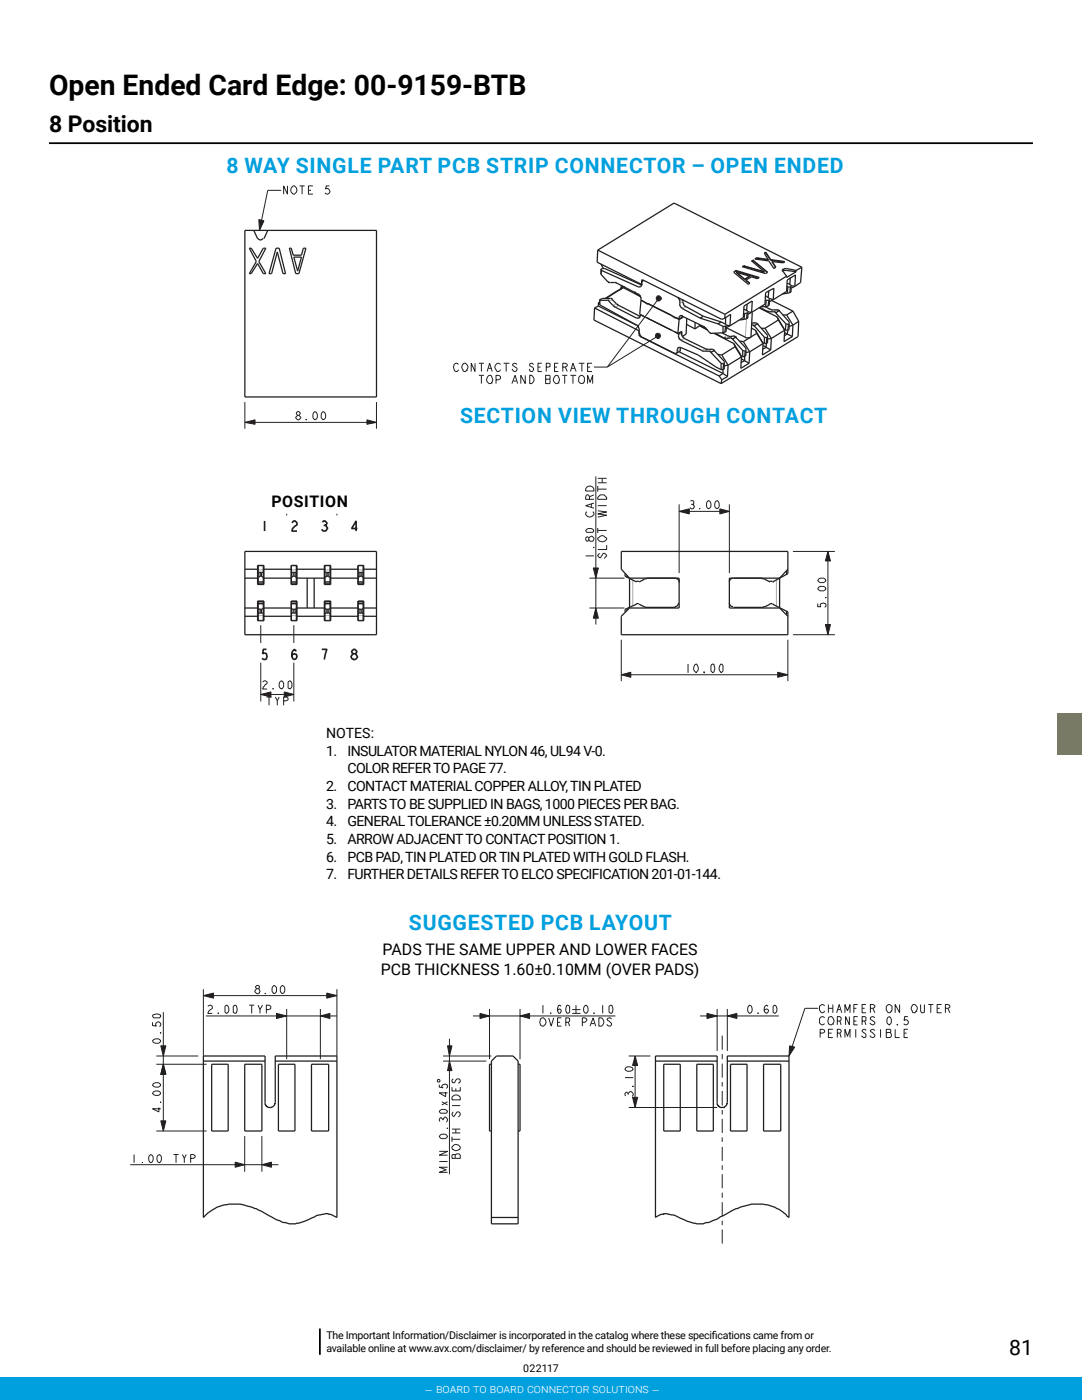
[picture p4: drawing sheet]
<svg xmlns="http://www.w3.org/2000/svg" width="216mm" height="279mm" viewBox="0 0 216 279" stroke-linecap="round" stroke-linejoin="round" font-family="sans-serif">
<path d="M9.8 28.6h196.3" fill="none" stroke="#000" stroke-width=".35"/>
<path d="M211 142.3h4.9v8.3h-4.9z" fill="#787a60"/>
<path d="M137.3 132.5v1.8M138.7 132.6l.2-.1a1.18 1.18 0 0 1 0 1.8 1.04 1.04 0 0 1-.2-1.7zM140.5 134l.1 .3h-.1zM142 132.6l.2-.1 .3 .1 .1 .5-.1 .9-.3 .3-.3-.4v-1zM143.8 132.6l.1-.1 .2 .1 .2 .3v1l-.4 .4a1.17 1.17 0 0 1-.1-1.7z" fill="none" stroke="#231f20" stroke-width=".2"/>
<path d="M155.2 134.2l2 .5-2 .5z" fill="#231f20"/>
<path d="M155.2 134.2l2 .5-2 .5z" fill="none" stroke="#231f20" stroke-width=".2"/>
<path d="M124 134.7l1.9-.5v1z" fill="#231f20"/>
<g fill="none" stroke="#231f20" stroke-width=".2">
<path d="M59.4 82.9l-.3-.4 .3-.4h.2l.3 .3-.3 .5M61 83.7l.2 .1zM62.7 82.3l.1-.2 .3 .2a.9 .9 0 0 1-.3 1.5 .98 .98 0 0 1-.1-1.5zM64.3 82.3l.2-.2 .2 .2a.9 .9 0 0 1-.2 1.5 .98 .98 0 0 1-.2-1.5zM124 134.7l1.9-.5v1z"/>
<circle cx="59.5" cy="83.4" r=".44"/>
</g>
<path d="M48.9 84.3l2-.5v.9z" fill="#231f20"/>
<path d="M48.9 84.3l2-.5v.9z" fill="none" stroke="#231f20" stroke-width=".2"/>
<path d="M73.2 83.8l1.9 .5-1.9 .4z" fill="#231f20"/>
<path d="M73.2 83.8l1.9 .5-1.9 .4zM52.4 136.1a.51 .51 0 0 1 .9 0v.3l-.4 .2-.5 .9h.9M53.2 139.1h1M53.7 139.1v1.7M54.4 137.4l.2 .1zM54.9 139.1l.4 .8v.9M55.7 139.1l-.4 .8M55.8 136.1l.4-.2 .4 .5v.6l-.4 .5-.5-.5zM56.6 139.9l.8-.2 .1-.3-.4-.3h-.5v1.7M57.5 136.1l.4-.2 .3 .5v.6l-.3 .5-.4-.2z" fill="none" stroke="#231f20" stroke-width=".2"/>
<path d="M52 138.6l2.1-.5v1z" fill="#231f20"/>
<path d="M52 138.6l2.1-.5v1z" fill="none" stroke="#231f20" stroke-width=".2"/>
<path d="M56.7 138.1l1.9 .5-1.9 .5z" fill="#231f20"/>
<path d="M141.3 99.9l.3 .1a.9 .9 0 0 1-.3 1.6 1 1 0 0 1 0-1.7zM137.8 100l.1-.1 .5 .1v.5l-.2 .2 .2 .1 .2 .4a.49 .49 0 0 1-.7 .4l-.2-.3M137.9 100.7h.3M139.6 101.4l.1 .2zM142.7 100.2l.4-.3a1 1 0 0 1 0 1.7l-.2-.2a.96 .96 0 0 1-.2-1.2zM56.7 138.1l1.9 .5-1.9 .5z" fill="none" stroke="#231f20" stroke-width=".2"/>
<path d="M135.5 102.1l2-.5v1z" fill="#231f20"/>
<path d="M135.5 102.1l2-.5v1z" fill="none" stroke="#231f20" stroke-width=".2"/>
<path d="M143.6 101.6l1.9 .5-1.9 .5z" fill="#231f20"/>
<g fill="none" stroke="#231f20" stroke-width=".2">
<path d="M117.1 97.3a.84 .84 0 0 1 1-.2 .84 .84 0 0 1 .4 .9h-1.6zM117.6 99.6l-.1-.7-.4-.1-.2 .3v.5h1.6M118.5 98.8l-.9 .3M119.3 97v1.1M119.3 97.6h1.7M119.3 96.3h1.7M119.3 95.5h1.7M119.5 99l.3-.2h.7l.5 .5v.3h-1.7v-.3zM120.2 95.5v.8M116.9 110.9h1.6M117 105.7l.4-.2h.6l.5 .4-.2 .3h-1.2l-.2-.3zM117.1 102.2l-.2 .2a.9 .9 0 0 0 .7 .8l.5-.1 .4-.4v-.3l-.2-.2"/>
<path d="M117.5 107.4l-.3-.3-.3 .3 .2 .6 .4-.4M118 100.5v.7M118.5 100.4l-1.6 .5 1.6 .5M118.5 109.2l-.1 .1zM119.3 107.4a1.1 1.1 0 0 1 1.2-.4l.5 .4a.9 .9 0 0 1-.8 .7 .9 .9 0 0 1-.9-.7zM119.3 101.9l1.7 .3-1.7 .4 1.7 .2-1.7 .4M119.3 105.4v1M119.3 105.9h1.7M119.3 100.9h1.7M119.7 110.4l-.4 .4 .4 .5 .2-.1 .5-.8h.3l.3 .4-.5 .6M121 108.8v.9h-1.7M143.6 101.6l1.9 .5-1.9 .5z"/>
<circle cx="118" cy="107.6" r=".52"/>
</g>
<path d="M118.9 121.3l.5 2.1h-1z" fill="#231f20"/>
<path d="M118.9 121.3l.5 2.1h-1z" fill="none" stroke="#231f20" stroke-width=".2"/>
<path d="M118.4 113.3h1l-.5 2.1z" fill="#231f20"/>
<path d="M118.4 113.3h1l-.5 2.1zM163.3 115.6l.4-.2h.6l.5 .5-.5 .4h-.6l-.5-.4zM163.4 117.2l.9-.2 .5 .5-.5 .4h-.6l-.5-.4zM164.7 119.3l.1-.1zM163.2 120.5v.6h.6l-.1-.4a.74 .74 0 0 1 1-.2l.1 .5-.2 .2" fill="none" stroke="#231f20" stroke-width=".2"/>
<path d="M164.7 124.6h1l-.5 2.1z" fill="#231f20"/>
<path d="M164.7 124.6h1l-.5 2.1z" fill="none" stroke="#231f20" stroke-width=".2"/>
<path d="M165.2 110.1l.5 1.9h-1z" fill="#231f20"/>
<path d="M165.2 110.1l.5 1.9h-1z" fill="none" stroke="#231f20" stroke-width=".2"/>
<g fill="none" stroke="#231f20" stroke-width=".33">
<path d="M52.8 104v2M58.2 104.3l.4-.3h.3l.4 .3v.4a1.97 1.97 0 0 0-1.1 1.3h1.1M64.3 104.2l.3-.2h.2l.4 .3-.1 .4-.3 .1a.55 .55 0 0 1 .3 .9 .55 .55 0 0 1-.9-.1M64.6 104.8h.2M71.3 105.5h-1.1l.9-1.5v2M53.2 129.6h-.7l-.1 .9 .5-.1a.72 .72 0 0 1 0 1.2l-.6-.2M59.1 130l-.3-.4a1.23 1.23 0 0 0 0 2l.3-.2 .2-.4-.2-.4-.3-.1-.4 .1-.2 .4M64.2 129.6h1l-.5 2M70.6 130.5l-.4-.4 .4-.5h.2l.4 .4-.1 .4-.3 .1"/>
<circle cx="70.7" cy="131.1" r=".55"/>
</g>
<path d="M51.7 43.8l1 .3-.9 1.9z" fill="#231f20"/>
<g fill="none" stroke="#231f20" stroke-width=".2">
<path d="M56.1 38h-2.7l-1.6 8M57.4 37.1v1.6l-.8-1.6v1.6M58.1 37.5l.4-.4h.3a.92 .92 0 0 1 .5 .8 .92 .92 0 0 1-.5 .8h-.3l-.4-.3-.1-.4zM59.8 37.1h1M60.3 37.1v1.6M61.5 38h.6M62.4 37.1h-.9v1.6h.9M65.7 37.1h-.6l-.1 .6a.56 .56 0 0 1 .8 .2 .56 .56 0 0 1-.2 .7 .56 .56 0 0 1-.8-.1M51.7 43.8l1 .3-.9 1.9zM131.5 59.6l-10.3 13.7M91.5 72.8l-.3-.3a.49 .49 0 0 0-.6 .4l-.1 .4 .2 .7 .5 .1 .3-.3M92.4 72.6a.7 .7 0 0 1 .8 .3 .7 .7 0 0 1-.1 .9l-.2 .3-.5-.1-.3-.7z"/>
<path d="M93.1 73.9h.1M94.8 72.5v1.6l-.8-1.6v1.6M95.5 72.5h1.1M95.5 74.9h1.1M96.1 72.5v1.6M96.1 74.9v1.7M97.2 74.1l.5-1.6 .5 1.6M97.3 75.2l.3-.3h.2a.86 .86 0 0 1 .5 .9 .86 .86 0 0 1-.7 .8l-.4-.4-.1-.4zM97.5 73.5h.6M98.1 76.4h.1M99 75.8l.7-.1 .2-.5-.4-.3h-.5v1.7M99.9 72.8l-.7-.3-.4 .4a1.1 1.1 0 0 0 .4 1.2l.5-.1 .2-.2"/>
<path d="M100.5 72.5h1.1M101 72.5v1.6M102.1 76.6l.7-1.7 .5 1.7M102.4 76h.6M103.2 72.8l-.4-.3-.5 .3 .1 .2 .8 .5-.2 .5-.3 .1-.6-.5M104.8 74.9v1.7l-.9-1.7v1.7M105.7 74.9a.83 .83 0 0 1 .9 .8 .83 .83 0 0 1-.9 .9zM105.8 74.9h.1M106.5 72.8l-.3-.3-.5 .1v.4l.6 .4a.49 .49 0 0 1-.1 .7l-.5-.1-.1-.4M107.3 73.3h.6M108.1 72.5h-.8v1.6h.8M108.9 74.9h.7l.2 .1-.2 .7 .2 .1v.6l-.2 .2h-.7z"/>
<path d="M108.9 75.8h.1M108.9 75.7h.7M109 73.3l.8-.2v-.5l-.8-.1v1.6M110.6 75.2l.3-.3h.3a.86 .86 0 0 1 .5 .9 .86 .86 0 0 1-.8 .8l-.1-.2a.81 .81 0 0 1-.2-1.2zM110.6 73.3h.6M111.4 76.4h.1M111.4 72.5h-.8v1.6h.8M112.2 74.9h1M112.3 73.3l.8-.2 .1-.3-.4-.3h-.5v1.6M112.7 74.9v1.7M112.8 73.3l.4 .8M113.8 74.9h1.2"/>
<path d="M113.8 74.1l.5-1.6 .7 1.6M114.1 73.5h.6M114.3 74.9v1.7M115.5 72.5h1.1M115.6 75.2a.55 .55 0 0 1 .6-.3 .55 .55 0 0 1 .4 .5v.8l-.1 .1a.57 .57 0 0 1-.6 .3 .57 .57 0 0 1-.4-.4zM116.1 72.5v1.6M116.4 76.4h.1M117.2 76.6v-1.7l.6 1.4 .5-1.4v1.7M117.2 73.3h.6M118.1 72.5h-.9v1.6h.9M118.5 73.3h2.7M131.3 67l-10.1 6.3"/>
<path d="M48.9 84.3h26.2M48.9 80.2v5.4M75.1 80.2v5.4M118.9 95.1v29.5M117.6 115.4h7M135.5 102.1h10M135.5 100.7v13.7M145.5 100.7v13.7M158.2 110.1h8.4M165.2 110.1v16.6M52 138.6h6.6M52 124.8v3.5"/>
<path d="M52 132.3v7.7M58.6 124.8v3.5M58.6 132.3v7.7M117.6 121.3h7M124 134.7h33.2M124 127.7v8.2M157.2 127.7v8.2M158.2 126.7h8.4"/>
</g>
<g fill="none" stroke="#a8aaad" stroke-width=".2">
<path d="M121.8 59.6l-.6 .3M122.2 59.8l-.6 .4M126.6 58.3h.1M127.3 58.7l-.2 .1M128 56.9l-.6 .4M128.3 55.9l-.3 .1M136.3 59.8l-.7 .4M157 53.6v.4M123 60.6l-.7 .4M123.5 61l-.7 .3M127.6 66.7l-.1 .1M127.6 63.1l-.6 .4"/>
<path d="M127.9 67l-.1 .2M135.8 69.3l-.7 .4M135.8 69.7l-.7 .4M136 66.5l-.6 .4M136.1 63.1l-.6 .4M136.3 60.2l-.7 .4M136.5 67.5l-.6 .4M136.9 61.2l-.8 .4M140.3 65.1l-.1 .2M140.7 69.6l-.6 .4M141.3 69.7l-.6 .4M142.1 69.7l-.6 .4"/>
<path d="M142.5 70l-.6 .3M145 66.9l-.6 .5M145.7 67.2l-.7 .3M146.4 67l-.6 .4M146.8 67.3l-.6 .4M149 63.6l-.3 3.7M150.7 64.4l-.6 .5M151.1 64.6l-.6 .4M153.7 61.7l-.7 .4M154.3 61.8l-.6 .4M155.1 61.8l-.7 .4M155.4 62l-.6 .5"/>
<path d="M51.5 116.3h1M51.5 116.1h1M51.5 113.7h1M51.5 113h1M58.1 116.3h1M58.1 116.1h1M58.1 113.7h1M58.1 113h1M64.8 116.3h1.1M64.8 116.1h1.1M64.8 113.7h1.1M64.8 113h1.1"/>
<path d="M71.4 116.3h1.1M71.4 116.1h1.1M71.4 113.7h1.1M71.4 113h1.1M126.3 115.8v5M154.9 115.8v5.2M51.5 123.8h1M51.5 122.9h1M51.5 120.6h1M51.5 120.3h1M58.1 123.8h1M58.1 122.9h1"/>
<path d="M58.1 120.6h1M58.1 120.3h1M64.8 123.8h1.1M64.8 122.9h1.1M64.8 120.6h1.1M64.8 120.3h1.1M71.4 123.8h1.1M71.4 122.9h1.1M71.4 120.6h1.1M71.4 120.3h1.1"/>
</g>
<g fill="none" stroke="#231f20" stroke-width=".25">
<path d="M48.9 46h26.2v33.2h-26.2zM49.7 49.5h.4l1.3 2.1 1.1-2.1h.5l-1.3 2.7 1.3 2.4h-.5l-1.1-2-1.3 2h-.4l1.4-2.4zM50.6 46l.8 1.6M51.4 47.5a.57 .57 0 0 0 .6 .4 .57 .57 0 0 0 .5-.4M53.4 46l-.7 1.6M55.1 49.5h.6l1.3 5.1h-.5l-1.2-4.3-1.1 4.3h-.5zM57.7 49.5l1.3 5.1h.6l1.4-5.1h-.5l-.3 1.4h-1.7l-.4-1.4h-.4M58.6 51.3h1.6l-.8 2.8zM119.3 49.9l15.2-9.4 25.5 12.8M119.3 49.9l-.2 2.4 8.9 4.5M119.3 49.9l25.3 12.8M119.7 59.9h1.5"/>
<path d="M119.9 52.7l.5 .9M119.9 53.7v1M119.9 53.7l.1 .3M119.9 53.7l.8-.1 7.3 3.3v-.9M119.9 54.7l1.4 1.6M120 54l-.1 .7M120 54l7.4 3.3M121.8 56.4h.8M121.8 59.6h-1.5l-.6 .2v1l7.3 4.1-7.6-3.8M122.2 59.8l.8 .8M123.1 56.5l4.2 2.2M123.7 57.8h.1"/>
<path d="M124 57.3h.7M124.2 57l-.2 .1v.6l-.3 .1M124.3 57.4l-3.4 2.2M124.3 57.4l-3.5 2.2M124.3 57.4l3.5 1.8M126.6 58.3h.1M127.1 58.8l.5 .2M127.9 59.9l1.3 .8 .1-.1 4.6 2.3 .9 .6 .1-.1 .6 .3M127.9 59.9h.1M127.9 59.9l-.3 2.8 7.7 3.8M127.9 59.7v.2M127.9 59.9l7.6 3.8"/>
<path d="M128 56.8h.1M128.3 55.9l15.7 7.8 .6-.2M128.4 55.9l-.1 .1M136.3 59.8v.4M146.4 54.4l2.9 2.4 .3-.3M146.8 54.1l4.6 1.4M146.8 54.1l-.4 .3M146.8 54v.1M146.8 54l4.7 1.4-.4 .2-1.1-.4-1.2 .7M146.8 54l-.4 .4M146.9 54.4l1.7 1.3M146.9 54.4h.1"/>
<path d="M146.9 54.4l2.7 .7M148.5 53.1h.1M148.5 53.1l-.3 .1M148.5 53.1l4 1.3v-.2M148.5 53.1l4 1.1M148.6 55.7h.1M148.8 55.9l.8 .6M149.6 55.1h.1M149.6 55.1l-1 .7M150.2 51.9h.1M150.2 51.9l-.2 .3M150.2 51.9l2.9 2.5-.3 .2-4.7-1.4 .4-.1"/>
<path d="M150.2 51.9l-.2 .2 2.5 2.1M151 51.6l2.3 .2M151 51.4l2.3 .4M151 51.6l-.3 .1M151 51.4v.2M151 51.4l-.4 .3 2.8 .4 1 1.5 .4-.3-.8-1.1M152.5 50.5l.8 1.3M152.6 59.8l.3 .1M152.8 59l.7 .6M152.8 50.4l-.3 .1M152.8 50.3v.1M152.8 50.3l-.3 .2"/>
<path d="M152.8 50.3l1 1.5M152.8 50.4l1 1.5M153.3 51.8h.1M153.4 59.9l-.1 1.2M153.4 58l-.1 1.4M153.4 59.9h-.5l-.1 1.3M153.5 59.8l-.1 .1M153.5 59.6l.8 .2M153.5 59.6v1.2l-.2 .3M153.8 51.8l2.8 .4-.3 .3-2.3-.3M153.8 51.9l2.8 .4M153.8 51.8v.1"/>
<path d="M153.9 59.9l4.3 2.2M154 52.2h.1M154.3 59.8l-.8 .4M154.3 59.8l.1-2.3-1.6 .9-.2 2.3-2.6 1.6M156.2 54.1l.8 1M157 57.1l.2 .2M157 55.1l-12.4 7.6M157 54l1.9 .2M157 53.6l1.9 .4M157.1 56.5l.7 .4v1.4l-.2 .1M157.2 57.3h.5M157.2 57.3l-.1 1.2"/>
<path d="M157.6 58.4l-1.5 .3M157.7 55.4l-.1 1.4M157.7 57.3l-.1 1.1M157.8 57.1l-.1 .2M157.8 57l.8 .1M158.6 57.1l-.8 .4M158.6 57.1l.1-2.2-1.6 1-.1 2.3-2.7 1.6M158.9 54.2l-1.9 1.2v-.3M158.9 54v.2M160 53.3l-1.1 .7M160 53.3l-.3 3.1-1.1 .7M118.6 61.5l8.9 4.5"/>
<path d="M118.6 61.5l-.1 2.4 25.4 12.7M119.4 61.1l-.8 .4M119.7 60.3l-.3 .1v.7M121.6 60.2l.7 .8M122.8 61.3l4.2 2.2M123.5 61l4.1 2.1h.2v-.2M127.5 65.9v.9M127.8 62.9l.4 .1M127.8 67.2l15.7 7.8M127.8 62.9h.1M128.2 67.3l6.3 3.2M128.2 63h.1"/>
<path d="M129 63.5h.2M129.2 63.5h.1M133.7 65.8l.2 .1M133.7 65.8h.1M134.6 66.3h.2M134.8 66.3l.6 .4M134.8 66.3h.1M135.1 69.7v.4M135.3 66.5l.7-.3v.6M135.4 66.7v.2M135.5 63.5v.2M135.5 63.7l-.2 2.8"/>
<path d="M135.5 70.2l8.8 4.3M135.6 60.2v.4M135.6 70.1l-.6 .4M135.8 69.7v-.4l3.5 1.5 3.6 2.5 1 .5M135.9 67.9l4.2 2.1M135.9 66.2l.1 .1-.6 .4M136.1 63.4l-.6 .3M136.1 63.4h.1M136.1 63.4v-.3l4.2 2M136.1 61.6l3.6 1.9M136.5 67.5l4.2 2.1M136.9 61.2l3.4 1.9"/>
<path d="M137 64.8l1.7 .8M137 63.5l-.1 3.2-.8 .5M138.7 64.4v1.2M139.6 65l1.6 .9M139.6 65l-.9 .6M139.6 64.8v.2M139.7 63.5l3.6 1.1M140.2 65.3l.8 .3 .6 .8M140.3 63.1l3.6 1.2M140.3 63.1l-.6 .4M140.7 70.1h.8M141.4 69.7h.7"/>
<path d="M141.9 70.3l2 2.2M141.9 70.3h.1M142.1 66.5h.1M142.5 66.5l3.9 2.1M142.5 70l2 2.1v1.5l-.2 .2M142.5 70h.1M142.5 70l-.6 .3M142.7 66.5l1.7 .9M143.3 70.7l.7 .1M143.3 64.6l1 .5M143.5 75l.5 .8M143.9 72.5l.5 .1"/>
<path d="M143.9 64.3l-.6 .3M143.9 72.5v1.3M143.9 73.8h.4M143.9 64.2l1 .6v1.4l-.3 .1M144 66.4l1 .5M144 75.8l-.1 .8M144 70.8l1.3 2.1M144.3 74.5l.9 .7M144.3 66.4l-2.2 .1M144.3 65.1h.5M144.3 65.1v1.3M144.3 73.8v.7"/>
<path d="M144.3 74.5l-.8 .5M144.4 72.6l-.1 1.2M144.5 72.5l-.1 .1M144.6 66.3l-.3 .1M144.6 62.7v.8M144.6 63.5l1.2-.8-.1 2.3M144.8 63.4v1.2M144.8 65.1l-.2 1.2M144.9 65l-.1 .1M144.9 64.9l.8 .1M145.2 75.2l-1.2 .6M145.3 72.9l-.1 2.3"/>
<path d="M145.3 72.9l-.8 .1M145.7 65l-.8 .4 3.8 1.9M145.8 67.4l-.8 .1M146.2 67.7h.1M146.2 67.7l2 2.3M146.4 67l-.7 .2M146.4 68.6l1.5 2.6M146.4 68.6l.3 .6M146.7 69.2l1.2 2M146.7 69.2l-2.7 1.6M146.8 67.3l2 2.2v1.5l-.2 .1M146.8 67.3h.1"/>
<path d="M146.8 67.3l-.6 .4M147.6 68.1l.7 .1M147.9 71.1l.3 .1M147.9 71.6l.7 .4M147.9 71.2l-.1 2.3 1.7-1M147.9 71.2l-2.6 1.7M148.2 70l.5 .1M148.2 70v1.2M148.3 68.2l1.3 2M148.3 62.5l.3 .1M148.5 63.7l-.9 .2M148.5 61.7l.7 .4v1.4l-.2 .1"/>
<path d="M148.6 62.6l-.1 1.1M148.6 71.1l-.4 .1M148.6 72l.9 .5M148.6 71.1v.9M148.6 72l-.8 .4M148.7 70.1l-.1 1M148.8 70l-.1 .1M149 63.6l-.5 .1M149.1 60.7l-.1 1.4M149.1 62.5l-.5 .1M149.1 62.5l-.1 1.1M149.2 62.3l-.1 .2"/>
<path d="M149.2 62.2l.8 .1M149.6 70.2l-.1 2.3M149.6 70.2l-.8 .1M150 64.9h.1M150 62.3l-.8 .4M150 62.3l.1-2.2-1.6 1-.2 2.3-2.6 1.6M150 65.5l.7 .4M150.1 62.3l-.2 4.9M150.5 65h.1M150.5 65l2 2.3M150.7 64.4l-.7 .1M150.7 65.9l1.6 2.7"/>
<path d="M150.7 65.9l.3 .6M151 66.5l1.3 2.1M151 66.5l-2.7 1.7M151.1 64.6l2 2.3v1.5l-.2 .2M151.1 64.6h.1M151.1 64.6l-.6 .4M151.5 61.5l3.6 1.7M151.6 61.3l1.4 .8M151.9 65.5h.7M151.9 61.2h.9M152.3 68.4l.2 .2M152.3 68.6l-.2 2.2 1.7-1"/>
<path d="M152.3 68.9l.6 .4M152.3 68.6l-2.7 1.6M152.5 68.6h.4M152.5 67.3l.5 .1M152.5 67.3v1.3M152.6 61.2l1.1 .5M152.6 65.5l1.3 2M152.9 69.3l.9 .5M152.9 68.6v.7M152.9 69.3l-.8 .4M153 67.4l-.1 1.2M153.1 67.3l-.1 .1"/>
<path d="M153.3 61.1l-.5 .1M153.7 62.2h.7M153.9 67.5l-.8 .2M153.9 67.5l-.1 2.3M154.3 61.8h.8M154.8 62.5l2 2.1M154.8 62.5h.1M155.1 63.2l1.5 2.7M155.1 63.2l.2 .7M155.3 63.9l1.3 2M155.3 63.9l-2.7 1.6M155.4 62l2.1 2.2v1.6l-.3 .1"/>
<path d="M155.4 62h.1M155.4 62l-.6 .5M156.2 62.9h.8M156.6 65.8l.1 .1M156.6 66.4l1.5 .8M156.6 65.9l-.2 2.3 1.7-1M156.6 65.9l-2.7 1.6M156.7 65.9h.5M156.8 64.6l.5 .2M156.8 64.6l-.1 1.3M157 62.9l1.2 2M157.2 65.9l-.1 .8-.7 .3"/>
<path d="M157.3 64.8l-.1 1.1M157.5 64.6l-.2 .2M158.2 64.9l-.7 .2M158.2 62.1l-1.2 .8M158.2 62.1l1.2 2M158.2 64.9l-.1 2.3M159.4 64.1l-1.2 .8M159.4 64.1l-.2 3.1-15.3 9.4M48.9 110.1h26.2v16.6h-26.2zM48.9 113.6h2.5M48.9 115.4h2.5M51.4 112.8h1.3v3.8h-1.3z"/>
<path d="M51.4 119.9h1.3v4h-1.3zM51.5 112.8v3.8M51.5 119.9v4M51.5 116.5h1M51.5 116.1h1M51.5 114.2h1M51.9 114.2v.8l-.4 .3M51.9 115h.3M52.2 114.2v.8M52.2 115l.3 .3M52.5 112.8v3.8M52.5 119.9v4"/>
<path d="M52.7 113.6h5.4M52.7 115.4h5.4M58.1 112.8h1.2v3.8h-1.2zM58.1 116.5h1M58.1 116.1h1M58.1 119.9h1.2v4h-1.2zM58.1 114.2h1M58.5 115l-.4 .3M58.5 114.2v.8M58.5 115h.4M58.9 114.2v.8M58.9 115l.2 .3"/>
<path d="M59.1 112.8v3.8M59.1 119.9v4M59.3 113.6h5.4M59.3 115.4h5.4M61.3 115.4v5.9M62.7 115.4v5.9M64.7 119.9h1.3v4h-1.3zM64.7 112.8h1.3v3.8h-1.3zM64.8 116.5h1.1M64.8 116.1h1.1M64.8 112.8v3.8M64.8 119.9v4"/>
<path d="M64.8 114.2h1.1M65.2 114.2v.8M65.2 115l-.4 .3M65.2 115h.3M65.5 114.2v.8M65.5 115l.4 .3M65.9 112.8v3.8M65.9 119.9v4M66 115.4h5.4M66 113.6h5.4M71.4 116.5h1.1M71.4 116.1h1.1"/>
<path d="M71.4 119.9h1.2v4h-1.2zM71.4 114.2h1.1M71.4 112.8h1.2v3.8h-1.2zM71.8 115l-.4 .3M71.8 114.2v.8M71.8 115h.4M72.2 115l.3 .3M72.2 114.2v.8M72.5 112.8v3.8M72.5 119.9v4M72.6 115.4h2.5M72.6 113.6h2.5"/>
<path d="M124.7 114.5v.5l2.3 1.1M125.1 114.9v.4M125.6 115.5v5.7M127.5 115.9l-.5 .1M129.3 115.4l-.6 .1-1.2 .6M134.8 115.4h.1a.91 .91 0 0 1 .6 .9M146.3 115.4a.76 .76 0 0 0-.8 .7M151.9 115.4l.6 .1 1.2 .6M153.6 116h.5M154.2 116.1h.1M154.2 116.1l3-1.6v-4.4h-33.2v3.5l1.6 1.8h9.9v5.9h-9.9l-1.6 1.7v3.7h33.2v-4.6l-3-1.5M155.6 115.4v5.8"/>
<path d="M155.6 115.4h-10.1v5.9h10.1l1.6 1.7M157 114v.6M157.2 113.6l-1.6 1.8M48.9 123h2.5M48.9 121.3h2.5M51.5 121.5l.4 .1M51.5 120.5h1M51.5 120.1h1M51.5 122.4h1M51.9 121.6v.8M51.9 121.6h.3M52.2 121.6v.8"/>
<path d="M52.5 121.5l-.3 .1M52.7 123h5.4M52.7 121.3h5.4M58.1 122.4h1M58.1 121.5l.4 .1M58.1 120.5h1M58.1 120.1h1M58.5 121.6v.8M58.5 121.6h.4M58.9 121.6v.8M59.1 121.5l-.2 .1M59.3 123h5.4"/>
<path d="M59.3 121.3h5.4M64.8 122.4h1.1M64.8 121.5l.4 .1M64.8 120.5h1.1M64.8 120.1h1.1M65.2 121.6h.3M65.2 121.6v.8M65.5 121.6v.8M65.9 121.5l-.4 .1M66 123h5.4M66 121.3h5.4M71.4 122.4h1.1"/>
<path d="M71.4 121.5l.4 .1M71.4 120.5h1.1M71.4 120.1h1.1M71.8 121.6h.4M71.8 121.6v.8M72.2 121.6v.8M72.5 121.5l-.3 .1M72.6 123h2.5M72.6 121.3h2.5M125.1 121.5v.3M127 120.5h.5M127 120.6l-2.3 1v.5"/>
<path d="M127.5 120.6l1.3 .6h6M135.4 120.3a.76 .76 0 0 1-.8 .8M145.5 120.3a.77 .77 0 0 0 .8 .8M153.6 120.5h.5M153.7 120.6l-1.4 .6h-5.9M154.2 120.6h.1M157 122v.6"/>
</g>
<path d="M131.2 59h.4l.4 .6a.68 .68 0 0 1-.8 .5l-.3-.4z" fill-rule="evenodd" fill="#231f20"/>
<path d="M131.2 59h.4l.4 .6a.68 .68 0 0 1-.8 .5l-.3-.4z" fill="none" stroke="#231f20" stroke-width=".2"/>
<path d="M131.1 66.5l.6 .2 .1 .3-.3 .5-.7-.2v-.5z" fill-rule="evenodd" fill="#231f20"/>
<path d="M131.1 66.5l.6 .2 .1 .3-.3 .5-.7-.2v-.5zM41.5 200.9a.51 .51 0 0 1 .9 0 .68 .68 0 0 1-.5 .7l-.4 .6h.9M43.5 202.1l.1 .1zM45 200.7l.3-.1a1.05 1.05 0 0 1 0 1.6l-.4-.2v-1.1zM46.7 200.7l.2-.1a1 1 0 0 1 .3 1.4l-.3 .2-.4-.2v-1.1zM49.7 200.6h1M50.2 200.6v1.6M51.5 200.6l.4 .9v.7M52.4 200.6l-.5 .9M53.1 201.5l.8-.1 .1-.5-.3-.3h-.6v1.6" fill="none" stroke="#231f20" stroke-width=".2"/>
<g fill="none" stroke="#231f20" stroke-width=".25">
<path d="M121.2 59.9h.2l.2 .3M121.3 56.3l.5 .1M121.8 59.6h.3l.1 .2M122.6 56.4l.5 .1M126.6 58.3l.5 .5M127.3 58.7l.5 .3 .1 .7M128 56.9l-.2 .4h-.4M128.3 55.9h-.3v.1M128.5 56h-.3l-.2 .4M135.3 59.3l.2 .3v.2h.1v.4M157 53.6l-.8 .1-.1 .4 .9-.1M122.3 61l.5 .3"/>
<path d="M123 60.6l.5 .4M127 64.9l.4 .2 .1 .8M127.5 66.8l.3 .4M127.5 66.3l.3 .7 .4 .3M127.8 63.1h-.2l-.1 .4h-.5M135.1 70.1v.2l-.2 .3-.4-.1M135.4 66.9l.1 .8 .4 .1v.1M135.6 60.6l.2 .6 .3 .4M135.8 69.7l-.2 .4M135.8 69.3h-.4l-.3 .4M136 66.5v.4l.5 .6M136.1 63.1v-.1h-.3l-.3 .2v.3"/>
<path d="M136.3 60.2a.98 .98 0 0 0 .6 1M139.8 64.9l.4 .4M140.1 70l.6 .1M140.3 65.1l.7 .5M140.7 69.6l.6 .1M141.5 70.1l.4 .1v.1M141.6 66.4l.5 .1M142.1 69.7l.4 .1v.2M144.4 67.4l.6 .1M145 66.9l.7 .3M145.8 67.4l.4 .3M146.4 67l.4 .2v.1"/>
<path d="M149.8 67.2l-.2 .2h-.8l-.1-.1M150.1 64.9l.4 .1M150.7 64.4l.4 .2M153 62.1l.7 .1M153.7 61.7l.6 .1M154.4 62.2h.3l.1 .3M155.1 61.8l.3 .2"/>
</g>
<path d="M55.2 202.2l2 .6-2 .5z" fill="#231f20"/>
<path d="M55.2 202.2l2 .6-2 .5z" fill="none" stroke="#231f20" stroke-width=".2"/>
<path d="M63.9 202.8l1.9-.6v1.1z" fill="#231f20"/>
<g fill="none" stroke="#231f20" stroke-width=".2">
<path d="M51.2 197.3l-.2-.3 .2-.3 .5 .1v.4l-.2 .1M52.9 198.2l.1 .1zM54.4 196.9l.3-.2 .5 .5v.6l-.5 .5-.4-.5zM56.2 196.8l.1-.1 .3 .1 .2 .4v.6l-.5 .5-.4-.5v-.6zM63.9 202.8l1.9-.6v1.1z"/>
<circle cx="51.4" cy="197.8" r=".48"/>
</g>
<path d="M40.6 198.7l2-.5v1z" fill="#231f20"/>
<path d="M40.6 198.7l2-.5v1z" fill="none" stroke="#231f20" stroke-width=".2"/>
<path d="M65.2 198.2l2 .5-2 .5z" fill="#231f20"/>
<path d="M65.2 198.2l2 .5-2 .5zM26.8 230.4v1.7M28.4 232.1v-.2v.2M29.8 230.7l.3-.3 .2 .1a.95 .95 0 0 1-.2 1.6 1 1 0 0 1-.3-1.4zM31.4 230.7l.4-.3a1 1 0 0 1 0 1.7l-.2-.2a1.09 1.09 0 0 1-.2-1.2zM34.6 230.4h1M35.1 230.4v1.7M36.4 230.4l.4 .8v.9M37.2 230.4l-.4 .8M38 231.2l.8-.2 .1-.3-.3-.3h-.6v1.7" fill="none" stroke="#231f20" stroke-width=".2"/>
<path d="M46.9 231.9l1.9 .5-1.9 .5z" fill="#231f20"/>
<path d="M46.9 231.9l1.9 .5-1.9 .5z" fill="none" stroke="#231f20" stroke-width=".2"/>
<path d="M52.3 232.4l1.9-.5v1z" fill="#231f20"/>
<path d="M149.6 200.6l.2 .1a.9 .9 0 0 1-.2 1.5 1 1 0 0 1 0-1.6zM151.2 202.1l.1 .1zM153.2 200.9l-.2-.3-.3 .1a.9 .9 0 0 0 .3 1.5 .48 .48 0 0 0 .3-.4 .48 .48 0 0 0-.3-.4l-.4 .1-.1 .2M154.3 200.9l.3-.3a1.05 1.05 0 0 1 0 1.6l-.3-.2zM52.3 232.4l1.9-.5v1z" fill="none" stroke="#231f20" stroke-width=".2"/>
<path d="M141.1 202.2l2 .6-2 .5z" fill="#231f20"/>
<path d="M141.1 202.2l2 .6-2 .5z" fill="none" stroke="#231f20" stroke-width=".2"/>
<path d="M145.1 202.8l1.9-.6v1.1z" fill="#231f20"/>
<path d="M124.7 215.1h1.6M124.8 218.7l-.1-.5 .3-.2 .3 .2a.48 .48 0 0 1 .8-.2 .48 .48 0 0 1 0 .7M125 213a.97 .97 0 0 1 1.3 .4 1 1 0 0 1-1.6 0zM125.3 218.2v.3M126.2 216.8l.1-.1zM145.1 202.8l1.9-.6v1.1z" fill="none" stroke="#231f20" stroke-width=".2"/>
<path d="M126.7 210.7l.5 2h-1z" fill="#231f20"/>
<path d="M126.7 210.7l.5 2h-1z" fill="none" stroke="#231f20" stroke-width=".2"/>
<path d="M126.2 219h1l-.5 2z" fill="#231f20"/>
<g fill="none" stroke="#231f20" stroke-width=".2">
<path d="M107.8 203.4l.7-.3 .3 .4a.94 .94 0 0 1-.3 1.3l-.7-.3-.1-.5zM108.3 200.6v1.6M109.5 203.1l.5 1.7 .5-1.7M109.9 202.1l.1 .1zM111.3 204h.5M111.9 200.9l-.3-.3a1 1 0 0 0-.2 1.4l.2 .2a.48 .48 0 0 0 .3-.4 .48 .48 0 0 0-.3-.4l-.3 .3M112 203.1h-.7v1.7h.7M112.9 204h.5l.3-.2v-.5l-.8-.2v1.7M113 200.7l.3-.1 .4 .3v1.1l-.4 .2a1.11 1.11 0 0 1-.3-1.5zM113.4 204l.3 .8M114.2 201.5h1.6M114.2 202.2h1.6"/>
<path d="M114.9 200.6v1.6M116.2 204h.5l.4-.4v-.2l-.4-.3h-.5v1.7M116.7 200.7l.3-.1a1 1 0 0 1 0 1.6l-.3-.1a.94 .94 0 0 1 0-1.4zM117.7 204.8l.7-1.7 .5 1.7M118 204.3h.6M118.5 202.1l.1 .1zM119.5 203.1a.84 .84 0 0 1 1 .9 .84 .84 0 0 1-1 .8zM120.3 200.6v1.6M121.5 200.9l.4-.3a1 1 0 0 1 .3 1.4l-.3 .2-.4-.2zM122 203.4l-.1-.1a.49 .49 0 0 0-.8 .1l.9 .9a.45 .45 0 0 1-.5 .5l-.4-.4M126.2 219h1l-.5 2z"/>
</g>
<path d="M95.8 202.2l1.9 .6-1.9 .5z" fill="#231f20"/>
<path d="M95.8 202.2l1.9 .6-1.9 .5z" fill="none" stroke="#231f20" stroke-width=".2"/>
<path d="M103.8 202.8l1.9-.6v1.1z" fill="#231f20"/>
<g fill="none" stroke="#231f20" stroke-width=".2">
<path d="M87.4 215.4l.4 .2-.1 .3-.4-.1zM87.7 216.5v.5l.7 .1-.2-.1a.62 .62 0 0 1 .4-.6 .62 .62 0 0 1 .7 .3v.3l-.3 .2M88.2 219.9l1.1 .6M88.9 218v.9l-1.2-.8h1.6M89.3 219.9l-1.1 .6M90.2 217v.7h1.6v-.7M90.4 215.3l-.2 .3 .1 .5h.4l.1-.3a.68 .68 0 0 1 .8-.5l.2 .3a.49 .49 0 0 1-.3 .6M90.5 218.7a.84 .84 0 0 1 1-.1 .84 .84 0 0 1 .3 .9h-1.6v-.5zM91 217.2v.5M103.8 202.8l1.9-.6v1.1zM87.7 231.8h1.6M87.7 229.8h1.6l-1.6 .7h1.6"/>
<path d="M87.7 221.8l.5-.4h.6l.5 .4-.3 .4h-1.1zM87.8 223.8a.49 .49 0 0 1 .1-.7l.5 .3 .4-.5 .2 .2a.51 .51 0 0 1 0 .8M87.9 226.5l.9-.1 .5 .5-.5 .3h-.6l-.5-.3zM88.4 223.4v.2M89.3 233h-1.6l1.3 .5-1.3 .5h1.6M89.3 225.1l-.1 .1zM90.2 226.9v1M90.2 227.4h1.6M90.2 226.1h1.6M90.2 225.3h1.6M90.2 220.6h1.6M90.3 230.4l.5 .1 .3-.2h.5l.2 .2v.7h-1.6v-.7z"/>
<path d="M90.3 228.8l.7-.4 .5 .1 .3 .4v.2a.92 .92 0 0 1-.8 .6 .92 .92 0 0 1-.8-.6zM90.4 221.9a.51 .51 0 0 0 0 .9l.4-.4a.68 .68 0 0 1 .8-.5 .57 .57 0 0 1 .2 .6 .57 .57 0 0 1-.3 .4M90.8 230.5v.7M91 225.3v.8"/>
</g>
<path d="M89.3 208.7h.9l-.5 2z" fill="#231f20"/>
<path d="M89.3 208.7h.9l-.5 2z" fill="none" stroke="#231f20" stroke-width=".2"/>
<path d="M89.7 211.8l.5 1.9h-.9z" fill="#231f20"/>
<path d="M30.4 204v.7l.8 .1a.53 .53 0 0 1 .1-.8 .53 .53 0 0 1 .8 .2 .53 .53 0 0 1-.3 .7M30.6 207.6a.98 .98 0 0 1 1.5 .1l-.1 .3a.95 .95 0 0 1-1.6-.3zM30.6 202.5h.1a1 1 0 0 1 1.4 .3l-.3 .3h-1.1l-.3-.3zM32.1 206.1l-.1 .1zM89.7 211.8l.5 1.9h-.9z" fill="none" stroke="#231f20" stroke-width=".2"/>
<path d="M32.1 208.7h1l-.5 2z" fill="#231f20"/>
<path d="M32.1 208.7h1l-.5 2z" fill="none" stroke="#231f20" stroke-width=".2"/>
<path d="M32.6 212.4l.5 2h-1z" fill="#231f20"/>
<path d="M30.6 218a.9 .9 0 0 1 1.5 .2 1 1 0 0 1-1.7 0zM30.7 216.2a.9 .9 0 0 1 1.4 .4 1 1 0 0 1-1.7 0zM32.1 219.9l-.1 .1zM32.6 212.4l.5 2h-1zM31.7 221v.9l-1.3-.6h1.7" fill="none" stroke="#231f20" stroke-width=".2"/>
<path d="M32.6 212.4l.5 2h-1z" fill="#231f20"/>
<path d="M32.6 212.4l.5 2h-1z" fill="none" stroke="#231f20" stroke-width=".2"/>
<path d="M32.1 223.7h1l-.5 2z" fill="#231f20"/>
<path d="M32.1 223.7h1l-.5 2z" fill="none" stroke="#231f20" stroke-width=".2"/>
<path d="M157.6 208.7l1 .3-1.2 1.7z" fill="#231f20"/>
<g fill="none" stroke="#231f20" stroke-width=".2">
<path d="M40.6 197.4v13.3M40.6 198.7h26.6M67.2 197.4v13.3M31.2 212.4h10M31.2 210.7h8.4M32.6 202v23.7M41.1 202.8h26.1M57.2 201.4v10M63.9 201.4v10M88.4 211.8h8.6M88.4 210.7h9.7M89.7 207.3v27"/>
<path d="M94.4 202.8h28.4M97.7 201.4v10M103.8 201.4v10M125.5 210.7h4.3M126.7 210.7v10.3M139.7 202.8h15.7M143.1 201.4v8.3M144.1 206.7v2.8M144.1 210.4v1M144.1 212.3v2.8M144.1 215.9v.9M144.1 217.7v2.9"/>
<path d="M145.1 201.4v8.3M157.6 208.7l1 .3-1.2 1.7zM163.3 201.2h-2.7l-3.2 9.5M163.7 206.2l.7-.1 .1-.4-.3-.3h-.5v1.7M164.5 200.7a.49 .49 0 0 0-.7-.1l-.3 .3v.7l.3 .4 .4 .1 .3-.4M164.5 203.1a.55 .55 0 0 0-.6-.2 .55 .55 0 0 0-.4 .5v.8l.3 .2 .4 .1 .3-.2M165.3 200.5v1.6M165.3 201.2h.9M165.3 206.2h.6M165.4 203l.3-.1a.83 .83 0 0 1 .7 .8 .83 .83 0 0 1-.7 .8l-.4-.2-.1-.5zM166.2 204.4h.1M166.2 205.4h-.9v1.7h.9"/>
<path d="M166.2 200.5v1.6M166.9 202.1l.6-1.6 .5 1.6M167.1 203.8h.5l.2-.3v-.4l-.2-.2h-.5v1.6M167.1 206.2h.5l.2-.2 .1-.2-.3-.4h-.5v1.7M167.1 201.5h.6M167.6 203.8l.2 .7M167.6 206.2l.2 .9M168.6 202.1v-1.6l.5 1.2 .5-1.2v1.6M168.6 207.1v-1.7l.5 1.4 .5-1.4v1.7M169.5 202.9v1.6l-.8-1.6v1.6M170.4 201.2h.5M170.4 203.8h.5"/>
<path d="M170.8 205.4v1.7M171.1 202.9h-.7v1.6h.7M171.1 200.5h-.7v1.6M172 203.8l.8-.2v-.6l-.8-.1v1.6M172 201.2h.5M172.5 203.8l.3 .7M172.8 200.5h-.8v1.6h.8M172.8 205.7l-.3-.3h-.2l-.3 .3 .2 .2a.98 .98 0 0 1 .6 1l-.5 .2-.4-.4M173.7 201.2l.7-.1 .2-.4-.4-.2h-.5v1.6M174.2 201.2l.4 .9M174.6 203.1a.51 .51 0 0 0-.9 0l.1 .4 .8 .5v.3l-.5 .2-.6-.3M174.6 205.7l-.5-.3-.4 .3 .1 .2a1.08 1.08 0 0 1 .8 .9 .57 .57 0 0 1-.6 .3 .57 .57 0 0 1-.5-.4"/>
<path d="M175.7 205.4v1.7M176.8 205.4h.8l.1 .1-.1 .6 .3 .3v.4l-.3 .3h-.8zM176.8 206.2h.1M176.8 206.1h.8M177.1 203.1l.4-.2a1.05 1.05 0 0 1 0 1.6l-.3-.1a.96 .96 0 0 1-.1-1.3zM177.1 200.6l.4-.1 .5 .4v.7l-.5 .5-.4-.1-.3-.4v-.7zM177.4 204.5h.1M177.7 201.9h.1M178.6 205.4v1.7h.9M179 204.5h.1M179 204.4l.1 .1zM179.5 200.5v1.6l-.9-1.6v1.6"/>
<path d="M180.4 206.2h.5M181.2 202.9h-.7l-.1 .7 .3-.1 .3 .1 .2 .6-.2 .2-.3 .1-.3-.2M181.2 205.4h-.8v1.7h.8M182 200.6l.3-.1a.74 .74 0 0 1 .7 .4 .74 .74 0 0 1-.2 .8l-.2 .4-.6-.1-.2-.8zM182.8 201.9h.1M183.7 200.5v1.2l.2 .4 .6-.1v-1.5M185.2 200.5h1M185.7 200.5v1.6M187 201.2h.5M187.9 200.5h-.9v1.6h.9M188.6 201.2l.8-.1 .1-.4-.3-.2h-.6v1.6M189.2 201.2l.3 .9"/>
<path d="M26 232.4h29.6M31.2 225.7h10M48.8 226.7v7.1M52.3 226.7v7.1M125.5 221h17.6M144.1 221.5v.9M144.1 223.3v2.8M144.1 227v.9M144.1 228.9v2.8M144.1 232.6v.9M144.1 234.3v2.8M144.1 238v1"/>
<path d="M144.1 239.9v2.8M144.1 243.6v.9M144.1 245.4v2.8"/>
</g>
<g fill="none" stroke="#231f20" stroke-width=".25">
<path d="M40.6 210.7h12.3v9.7l.4 .5 .9 .1a1.22 1.22 0 0 0 .7-1v-9.3h12.3v32.3a3.3 3.3 0 0 0-3.3-.5l-.7 .1a10.1 10.1 0 0 1-5.5 1.6l-.8-.2a11.3 11.3 0 0 1-4.1-1.9l-1.7-.9-2.2-.6a6.9 6.9 0 0 0-3.2-.3 8.3 8.3 0 0 0-5.1 2.7zM40.6 211.8h12.3M42.2 212.4h3.3v13.3h-3.3zM48.8 212.4h3.5v13.3h-3.5zM54.9 211.8h12.3M55.6 212.4h3.3v13.3h-3.3zM62.2 212.4h3.4v13.3h-3.4zM98.1 212.4h-.4v13.3h.4M98.1 211.8l1-1.1h3.3l1 1.1v32.4h-5.3zM103.4 212.4h.4v13.3h-.4M130.8 211.8h12.3M130.8 210.7h12.3v9.7l.6 .6h.8l.6-.7v-9.6h12.3v32.3a8.5 8.5 0 0 0-4.3-2.6h-.4a7.8 7.8 0 0 0-4.7 .4l-1.1 .4-3.7 2a7.1 7.1 0 0 1-4.5 .9 12.8 12.8 0 0 1-4.4-1.6l-1-.2a2.69 2.69 0 0 0-2.5 .7z"/>
<path d="M132.4 212.4h3.3v13.3h-3.3zM139 212.4h3.3v13.3h-3.3zM145.1 211.8h12.3M145.8 212.4h3.3v13.3h-3.3zM152.4 212.4h3.4v13.3h-3.4zM98.1 243h5.3"/>
</g>
<path d="M63.8 265.1v5.3" fill="none" stroke="#000" stroke-width=".35"/>
<path d="M0 274.9h215.9v4.5h-215.9z" fill="#00a0df"/>
<text font-size="5.6" x="9.8" y="19">Open Ended Card Edge: 00-9159-BTB</text>
<text font-size="4.6" x="9.8" y="26.4">8 Position</text>
<g font-size="4.2" fill="#00a0df">
<text x="45.2" y="34.5">8 WAY SINGLE PART PCB STRIP CONNECTOR – OPEN ENDED</text>
<text x="91.8" y="84.5">SECTION VIEW THROUGH CONTACT</text>
<text x="81.6" y="185.7">SUGGESTED PCB LAYOUT</text>
</g>
<text font-size="4.2" x="201.4" y="270.4">81</text>
<g font-size="3.2">
<text x="54.2" y="101.2">POSITION</text>
<text x="76.3" y="190.6">PADS THE SAME UPPER AND LOWER FACES</text>
<text x="76" y="194.5">PCB THICKNESS 1.60±0.10MM (OVER PADS)</text>
</g>
<g font-size="2.8">
<text x="65.1" y="147.3">NOTES:</text>
<text x="65.1" y="150.8">1.</text>
<text x="69.3" y="150.8">INSULATOR MATERIAL NYLON 46, UL94 V-0.</text>
<text x="69.3" y="154.3">COLOR REFER TO PAGE 77.</text>
<text x="65.1" y="157.8">2.</text>
<text x="65.1" y="161.4">3.</text>
<text x="69.3" y="157.8">CONTACT MATERIAL COPPER ALLOY, TIN PLATED</text>
<text x="69.3" y="161.4">PARTS TO BE SUPPLIED IN BAGS, 1000 PIECES PER BAG.</text>
<text x="65.1" y="164.9">4.</text>
<text x="69.3" y="164.9">GENERAL TOLERANCE ±0.20MM UNLESS STATED.</text>
<text x="65.1" y="168.4">5.</text>
<text x="65.1" y="172">6.</text>
<text x="69.3" y="168.4">ARROW ADJACENT TO CONTACT POSITION 1.</text>
<text x="69.3" y="172">PCB PAD, TIN PLATED OR TIN PLATED WITH GOLD FLASH.</text>
<text x="65.1" y="175.5">7.</text>
<text x="69.3" y="175.5">FURTHER DETAILS REFER TO ELCO SPECIFICATION 201-01-144.</text>
</g>
<text font-size="2.5" fill="#fff" x="84.8" y="278.4">– board to board connector solutions –</text>
<g font-size="2.1">
<text x="65.1" y="267.2">The Important Information/Disclaimer is incorporated in the catalog where these specif</text>
<text x="65.1" y="269.7">available online at www.avx.com/disclaimer/ by reference and should be reviewed in full before placing any order.</text>
<text x="142.1" y="267.2">ications came from or</text>
<text x="104.4" y="273.8">022117</text>
</g>
</svg>
